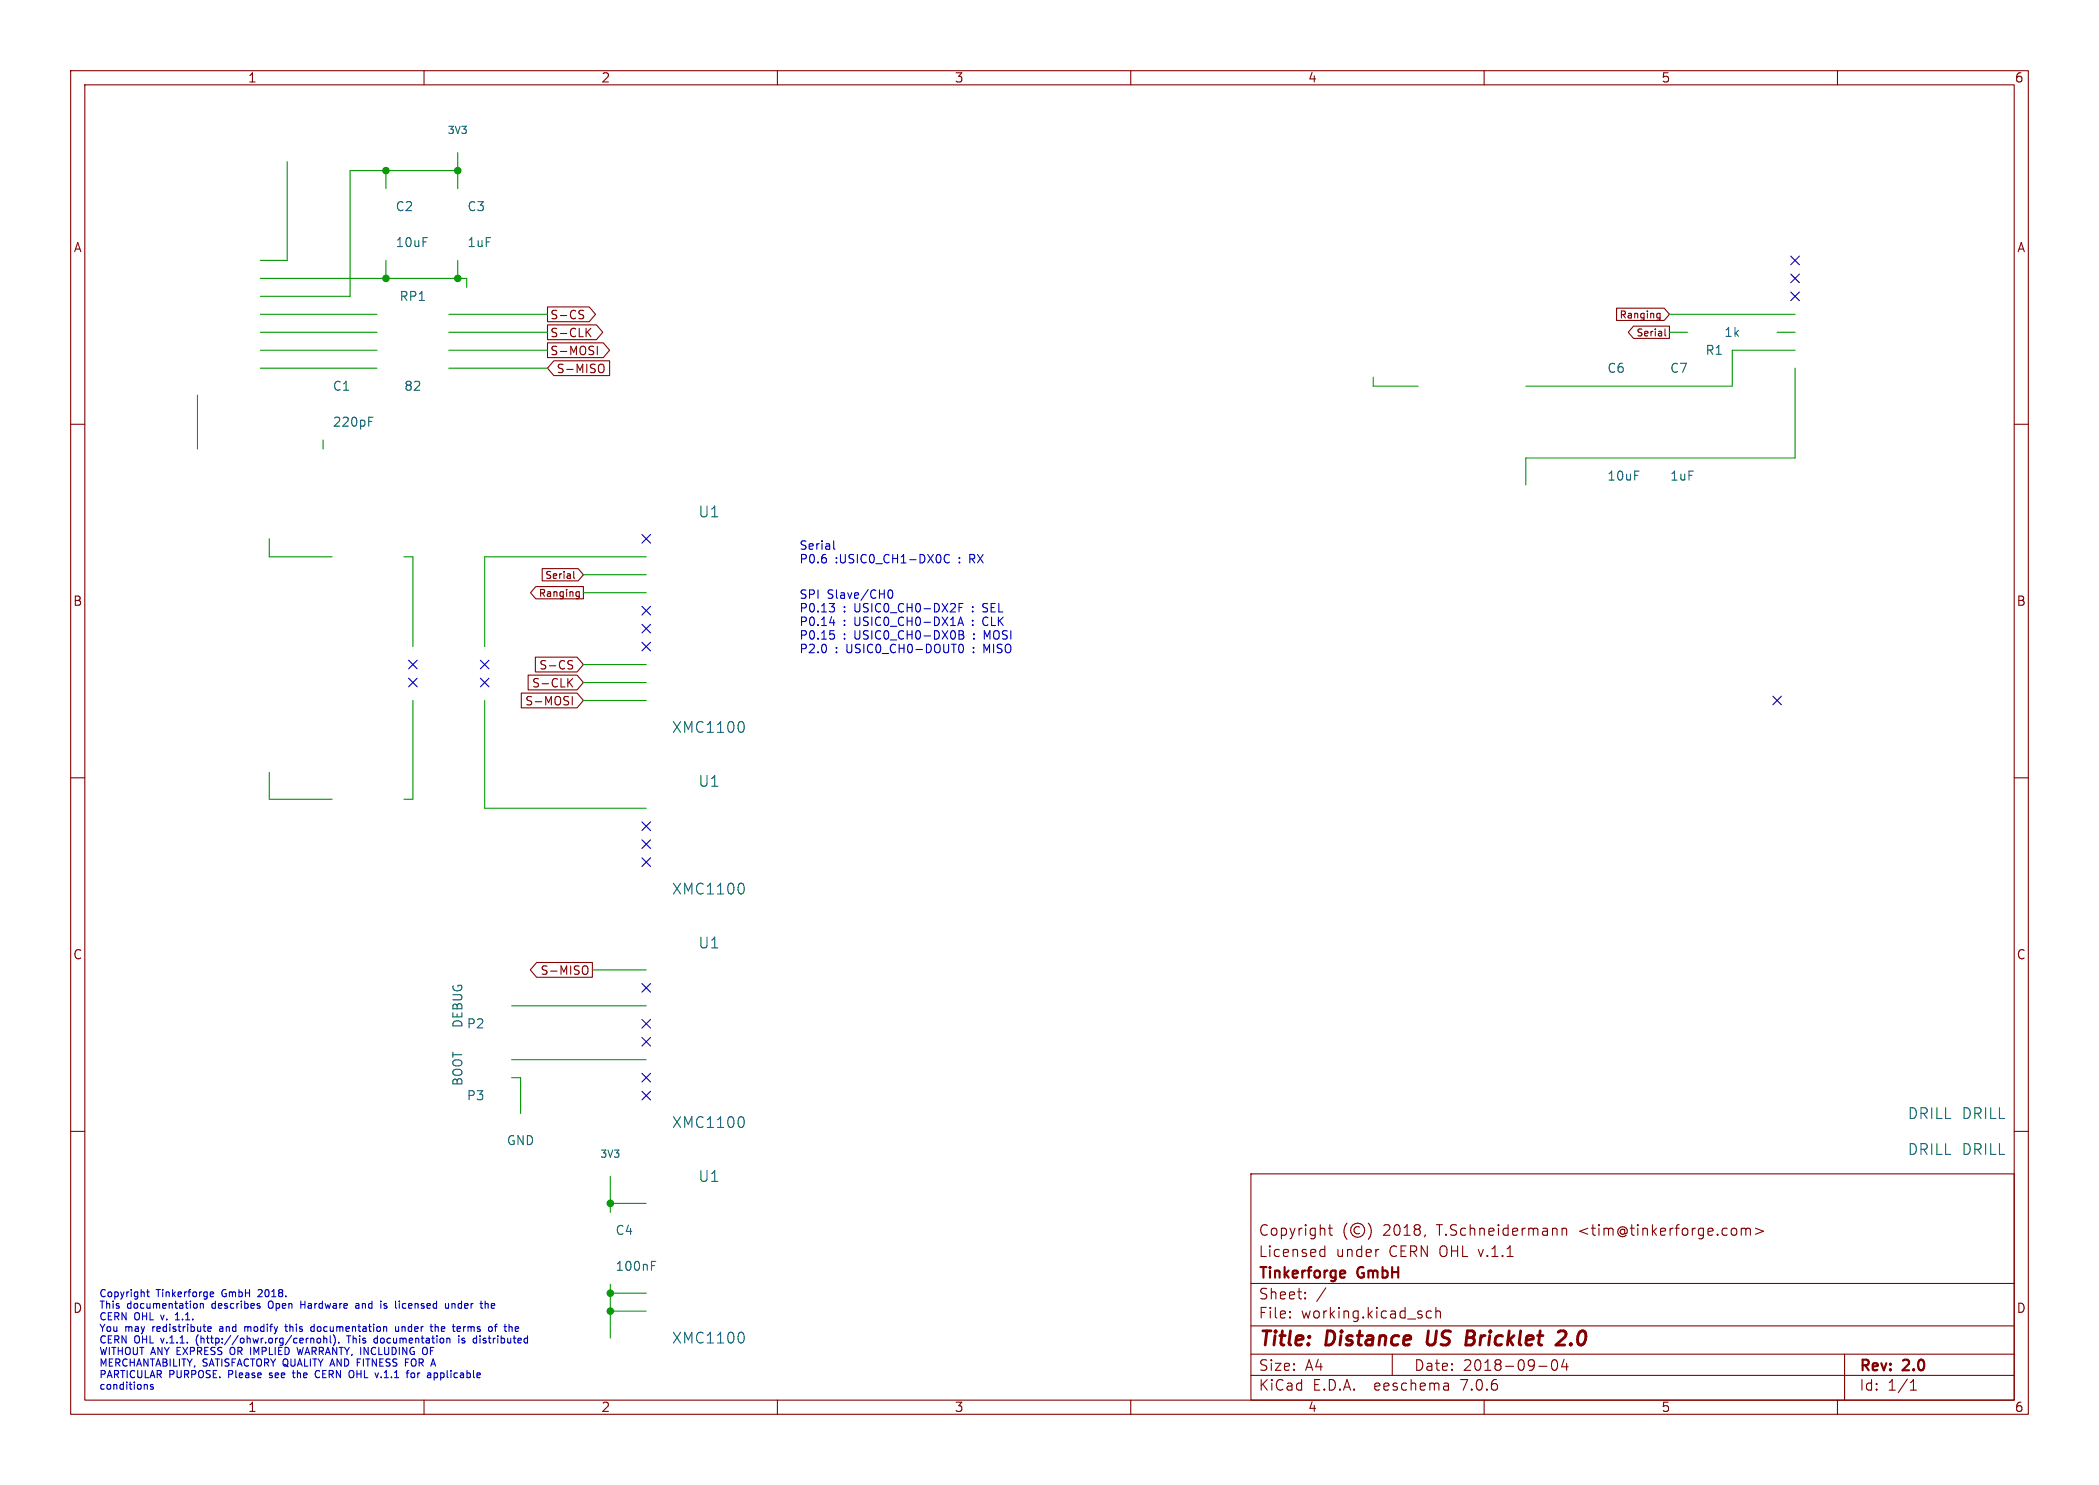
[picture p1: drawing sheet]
<svg xmlns="http://www.w3.org/2000/svg" width="297mm" height="210mm" viewBox="0 0 297 210" stroke-linecap="round" stroke-linejoin="round" font-family="sans-serif">
<g fill="none" stroke="#840000" stroke-width=".15">
<path d="M10 10h277v190h-277zM12 12h273v186h-273zM60 10v2M110 10v2M160 10v2M210 10v2M260 10v2M10 60h2M77.5 48.5h7.9l.9 1-.9 1.1h-7.9zM77.5 43.4h5.9l.9 1.1-.9 1h-5.9zM77.5 45.9h6.9l.9 1.1-.9 1h-6.9zM78.4 51h7.9v2.1h-7.9l-.9-1z"/>
<path d="M82.1 44.5l.4 .1 .1 .3-.2 .2h-.3M82.1 43.9h.5M83.1 46.9l.5 .7M83.6 46.4l-.7 .7M84.5 49v1.2M85 51.5a.4 .4 0 0 1 .5 .4v.4a.4 .4 0 0 1-.5 .4M228.7 43.6h6.8l.7 .9-.7 .8h-6.8zM231.1 46.1h5.1v1.8h-5.1l-.7-.9zM234.5 44.9h.4M234.5 44.4h.4M234.9 44.3v.8l-.1 .2h-.2M235.6 46.5v.9l.1 .1"/>
<path d="M285 60h2M73.8 98h7.9l.8 1.1-.8 1h-7.9zM74.7 95.5h7l.8 1-.8 1.1h-7zM75.8 92.9h5.9l.8 1.1-.8 1h-5.9zM75.8 83h6.7v1.7h-6.7l-.7-.9zM76.7 80.4h5.1l.7 .9-.7 .8h-5.1zM80.5 96.5l.5 .6M80.6 94l.3 .1 .1 .3-.2 .2h-.3M80.6 93.4l.4 .1M81 98.5v1.2M81 96l-.7 .6M81.2 80.8v.9l.1 .1"/>
<path d="M81.6 84.3h.4M81.6 83.7h.4M82 83.7v.8l-.1 .1-.3 .1M10 110h2M285 110h2M75.9 136.1h7.9v2.1h-7.9l-.9-1zM82.7 136.6a.4 .4 0 0 1 .5 .4v.4a.4 .4 0 0 1-.5 .4M10 160h2M285 160h2M177 166h108v32h-108zM186.9 177.6l.1 .1 .5-.1M186.9 176.8l.1-.1 .5 .1"/>
<path d="M187.5 176.2v1.5M188 173.7h.5M188.2 173.2v1.3v.1l.3 .1M190.6 173a1.72 1.72 0 0 0 0 2.3M192.4 173.6a.52 .52 0 0 0-.8 .4 .52 .52 0 0 0 .8 .4M193.6 173a1.72 1.72 0 0 1 0 2.3M195 176.7h.1M201.7 174.6l-.2 .3M221 173.8a.37 .37 0 0 1 .7 .1v.8M221 173.7v1M246.4 173.8a.37 .37 0 0 1 .6 .1M246.4 173.7v1"/>
<path d="M247 173.9l.2-.2 .4 .1 .1 .9M247 173.9v.8M248.4 173.7l1.1 .4-1.1 .5M60 198v2M110 198v2M160 198v2M177 194.5h108M177 191.5h108M177 187.5h108M177 181.5h108M182.5 186.3h.1l-.1 .1M182.5 186.3v.1"/>
<path d="M182.5 185.5v.1M182.5 185.5h.1l-.1 .1M184.7 183.6v.1M184.7 183.6h-.1l.1 .1M184.7 182.8v.1M184.7 182.8h-.1l.1 .1M187.6 182.1l-1.3 2M197 191.5v3M202.5 185.5l-.4-.1-.3 .3v.4l.2 .2 .1 .1 .4-.1M203.2 185.5a.37 .37 0 0 1 .6 .1v.8M203.2 184.9v1.5M204.9 195.7l.1 .9"/>
<path d="M205 196.5l-.2 .1M205 196h-.2M210 198v2M217.7 193.2h1.2M219.7 192.4a.36 .36 0 0 1 .3-.1 .36 .36 0 0 1 .3 .3 .77 .77 0 0 1-.4 1.2 .91 .91 0 0 1-.2-1.4zM221.3 192.2l-.3 1.1h.9M221.7 192.8v1M260 198v2M261 191.5v6.5M270.3 196.6h.9M270.3 195.5l.4-.4v1.5"/>
<circle cx="192.1" cy="174" r="1"/>
</g>
<path d="M202.1 188.2l-.2 1.6 .2 .3 .2 .1M207.5 189.2h.7M207.6 188.2h.7M208.2 189.2l.3 .1M208.4 190.1l-.2 .1h-.8M208.4 189.1l-.2 .1M220.5 188.4l.3-.2h.5a.45 .45 0 0 1 .3 .6l-.2 .3-1.2 1.1h1.2" fill="none" stroke="#840000" stroke-width=".4"/>
<path d="M190.1 179.7l.2 .1v.2l-.7 .2M190.3 180.6l-.2 .1" fill="none" stroke="#840000" stroke-width=".3"/>
<g fill="none" stroke="#0000c2" stroke-width=".15">
<path d="M118 76.5v1l.1 .2M134.3 78.5a.48 .48 0 0 0-.6 0 .48 .48 0 0 0-.1 .6 .45 .45 0 0 0 .2 .5 .45 .45 0 0 0 .5-.1M117.4 88.1h.7M117.5 89.2h.5M117.8 85.8l.3 .2v.3l-.3 .2M117.8 89.6l.3 .3v.3l-.3 .2M118 87.7v.8M118.1 85.3l-.4 .5M125.8 83.5l.1-.1a.64 .64 0 0 1 .4 .6 .64 .64 0 0 1-.4 .6l-.1-.1-.2-.3zM135.5 88.5l.4-1.2 .4 1.2M135.6 88.1h.6M135.7 85.9h.4"/>
<path d="M135.7 89.2h.4l.2 .1v.2l-.2 .3a.32 .32 0 0 1 .3 .2 .32 .32 0 0 1-.2 .4h-.5zM135.7 91.3l.2-.2a.64 .64 0 0 1 .4 .6 .64 .64 0 0 1-.4 .6l-.2-.2M135.7 89.8h.4M136.3 85.3h-.6v1.2M137.6 86.4v.1M137.6 85.8v.1M137.6 87.7v.1M137.6 88.3v.2M137.7 92.2v.1M137.7 91.6v.1M137.8 90.3v.1M137.8 89.6v.2"/>
<path d="M139.1 86.5h.1M139.1 85.5v.3M139.1 87.6v.6M139.6 92l-.4-.9v1.2M139.7 90l-.4-.8v1.2M20.7 195.8l.1 .1v.6M20.7 182.7h.4M20.9 182.4v.8l.2 .2M21.7 195.8h-.3l-.1 .1v.2l.4 .1v.2h-.4M24.8 186.7h.6M25 185.8l-.2 .1M27.6 184.3l.2 .1 .1 .1v.4l-.3 .1"/>
<path d="M27.8 189.2v.7M28.3 184.4l.2-.1 .2 .1 .1 .6M28.3 184.3v.7M29.4 187.9h.5l-.1-.2-.2-.1-.2 .2 .1 .4h.3M29.7 182.8l.2-.1h.2l.1 .1v.1l-.5 .1M29.7 183.2l.2 .2 .3-.1M31.1 187.9v.3M32.6 190.7v.7M34.6 187.6v.7M34.9 187.6l-.3 .1M36.6 182.4l-.1 .1M36.7 184.7l.1 .1-.1 .2"/>
<path d="M36.7 184.3l.1 .1M37.1 182.8l-.6 .6h.6M38 184.1v.8M38.1 194.8h.1M38.2 194.2v.2M40.3 187.6h.4M40.4 187.3v.8l.3 .2M41.4 194.2h.3M41.5 193.8v.9l.2 .1M42 190.5l.3 1.1 .2-.8 .2 .8M42.6 184v1M42.6 184.5h.5"/>
<path d="M44 188.1l.2 .2 .3-.1M44 189.2v.7M44 189.3l.1-.1 .3 .1v.6M44.5 187.7l-.3-.1-.2 .2M44.5 187.3v1M44.8 193.9a.5 .5 0 0 0-.2 .6 .5 .5 0 0 0 .6 .3M44.9 189.3l.3-.1 .2 .2v.3l-.2 .2h-.3l-.1-.2zM45.8 189.3l.2-.1 .2 .1v.6M45.8 188.9v1M46.7 188.9v.9l.2 .1M47.2 188.8a1.19 1.19 0 0 1 0 1.5M47.9 189.8v.1"/>
<path d="M49.3 188.9v1M49.9 193.9a.72 .72 0 0 1 0 .9M50.4 184.4h.3l.1 .6M50.5 192.7h.4M50.8 184.6h-.3l-.2 .2 .2 .2h.3M53 189.8l.1 .1h.3M53.4 189.3l-.3-.1-.1 .1M53.4 188.9v1M54.3 185h.4M54.7 184.4l-.2-.1-.2 .2 .1 .1 .3 .1M56 187.6v.6l.3 .1 .1-.1M56.4 187.6v.7"/>
<path d="M56.5 184v.1M56.9 187.6v.7M57 184.4l-.1 .1 .1 .5M57 187.6l-.1 .1M57.4 192.7h.3M58.2 194.2h.3l.2 .1v.3l-.2 .2h-.3l-.1-.2zM60.3 190.6a.72 .72 0 0 1 0 .9M61.4 194.2h.3l.2 .1-.1 .5h-.4M61.6 187.7l.1-.1 .3 .1v.6M61.6 187.3v1M63 184.3l.1 .7h.2l.2-.1M63.5 184.3v.7"/>
<path d="M63.5 189.2l.2 .2v.5M64 184.3v.7M64.3 184.4l-.2-.1-.1 .1M64.9 188.9v.1M64.9 189.2v.7M65 187.6l.2 .3h-.5M65.1 188.2l-.1 .1M65.4 189.9h.3M65.6 187.6v.7M65.6 187.7v.1M65.7 189.3l-.2-.1-.1 .2v.1l.3 .1M67.9 188.9v.1"/>
<path d="M67.9 189.2v.7M68.8 184.3l.3 .2v.5M69.6 184.4v.6M70 187.6h.3M70 184.6l-.5 .1M70.3 187.3l-.2 .1v.9M72.9 188.2h.4M72.9 187.7l.3-.1 .2 .3h-.5"/>
</g>
<g fill="none" stroke="#009600" stroke-width=".15">
<path d="M36.8 39.4h29.2v1.2M40.6 22.9v13.9h-3.8M54.6 24.1v2.6M54.6 36.8v2.6M64.8 24.1h-15.3v17.8h-12.7M64.8 21.6v5.1M64.8 36.8v2.6M27.9 55.9v7.6M36.8 49.5h16.5M36.8 52.1h16.5M36.8 47h16.5M36.8 44.5h16.5"/>
<path d="M63.5 49.5h14M63.5 52.1h14M63.5 47h14M63.5 44.5h14M194.3 53.3v1.3h6.4M236.2 47h2.6M236.2 44.5h17.8M251.5 47h2.5M254 49.5h-8.9v5.1h-29.2M254 52.1v12.7h-38.1v3.8M38.1 76.2v2.5h8.9M45.7 62.2v1.3"/>
<path d="M57.1 78.7h1.3v12.7M91.4 78.7h-22.8v12.7M58.4 99.1v13.9h-1.3M68.6 99.1v15.2h22.8M82.5 81.3h8.9M82.5 83.8h8.9M82.5 99.1h8.9M82.5 96.5h8.9M82.5 94h8.9M38.1 109.2v3.8h8.9M83.8 137.2h7.6M72.4 152.4h1.3v5.1"/>
<path d="M72.4 142.2h19M72.4 149.9h19M86.4 166.4v5.1M86.4 170.2h5M86.4 182.9h5M86.4 181.6v7.6M86.4 185.4h5"/>
</g>
<g fill="none" stroke="#000084" stroke-width=".15">
<path d="M253.4 36.2l1.2 1.2M253.4 38.8l1.2 1.2M254.6 36.2l-1.2 1.2M254.6 38.8l-1.2 1.2M253.4 41.3l1.2 1.2M254.6 41.3l-1.2 1.2M90.8 75.6l1.2 1.2M92 75.6l-1.2 1.2M57.8 93.4l1.2 1.2M57.8 95.9l1.2 1.2M59 93.4l-1.2 1.2M59 95.9l-1.2 1.2"/>
<path d="M68 93.4l1.2 1.2M68 95.9l1.2 1.2M69.2 93.4l-1.2 1.2M69.2 95.9l-1.2 1.2M90.8 85.8l1.2 1.2M90.8 90.8l1.2 1.2M90.8 88.3l1.2 1.2M92 85.8l-1.2 1.2M92 90.8l-1.2 1.2M92 88.3l-1.2 1.2M250.9 98.5l1.2 1.2M252.1 98.5l-1.2 1.2"/>
<path d="M90.8 116.2l1.2 1.2M90.8 118.8l1.2 1.2M92 116.2l-1.2 1.2M92 118.8l-1.2 1.2M90.8 121.3l1.2 1.2M90.8 139.1l1.2 1.2M92 121.3l-1.2 1.2M92 139.1l-1.2 1.2M90.8 144.2l1.2 1.2M90.8 146.7l1.2 1.2M90.8 151.8l1.2 1.2M90.8 154.3l1.2 1.2"/>
<path d="M92 144.2l-1.2 1.2M92 146.7l-1.2 1.2M92 151.8l-1.2 1.2M92 154.3l-1.2 1.2"/>
</g>
<path d="M52.2 59.6h.4M52.2 59h.6M105.1 102.1a1.14 1.14 0 0 1 0 1.4M105.1 125a1.14 1.14 0 0 1 0 1.4M105.1 158a1.14 1.14 0 0 1 0 1.4M92.2 179h.4M92.2 178.4h.6M105.1 188.5a1.14 1.14 0 0 1 0 1.4" fill="none" stroke="#006464" stroke-width=".15"/>
<g fill="#009600" stroke="#009600" stroke-width=".15">
<circle cx="86.4" cy="170.2" r=".46"/>
<circle cx="86.4" cy="182.9" r=".46"/>
<circle cx="86.4" cy="185.4" r=".46"/>
<circle cx="54.6" cy="39.4" r=".46"/>
<circle cx="54.6" cy="24.1" r=".46"/>
<circle cx="64.8" cy="24.1" r=".46"/>
<circle cx="64.8" cy="39.4" r=".46"/>
</g>
<g font-size="2.8" fill="#840000">
<text x="178" y="190.9">Title:</text>
<text x="187.7" y="190.9">Distance</text>
<text x="202.7" y="190.9">US</text>
<text x="209.1" y="190.9">Bricklet</text>
<text x="222.8" y="190.9">2.0</text>
</g>
<g font-size="2.1" fill="#006464">
<text x="98.7" y="73.4">U1</text>
<text x="95" y="103.9">XMC1100</text>
<text x="98.7" y="111.5">U1</text>
<text x="95" y="126.7">XMC1100</text>
<text x="98.7" y="134.3">U1</text>
<text x="95" y="159.7">XMC1100</text>
<text x="269.9" y="158.5">DRILL</text>
<text x="277.5" y="158.5">DRILL</text>
<text x="98.7" y="167.4">U1</text>
<text x="269.9" y="163.6">DRILL</text>
<text x="277.5" y="163.6">DRILL</text>
<text x="95" y="190.2">XMC1100</text>
</g>
<g font-size="2.1" fill="#840000">
<text x="178" y="178">Licensed</text>
<text x="178" y="175">Copyright</text>
<text x="189" y="178">under</text>
<text x="195.7" y="175">2018,</text>
<text x="196.6" y="178">CERN OHL v.1.1</text>
<text x="203.5" y="175">T.Schneidermann</text>
<text x="223.7" y="175">&lt;tim@tinkerforge.com&gt;</text>
<text x="178" y="184">Sheet:</text>
<text x="178" y="181.2">Tinkerforge</text>
<text x="192.2" y="181.2">GmbH</text>
<text x="178" y="186.7">File:</text>
<text x="184.1" y="186.7">working.kicad_sch</text>
<text x="178" y="196.9">KiCad</text>
<text x="178" y="194.1">Size:</text>
<text x="184.7" y="194.1">A4</text>
<text x="185.7" y="196.9">E.D.A.</text>
<text x="194.6" y="196.9">eeschema</text>
<text x="200" y="194.1">Date:</text>
<text x="207" y="196.9">7.0.6</text>
<text x="207" y="194.1">2018-09-04</text>
<text x="263" y="194.3">Rev:</text>
<text x="263" y="196.9">Id:</text>
<text x="267.1" y="196.9">1/1</text>
<text x="269.4" y="194.3">2.0</text>
</g>
<g font-size="1.8" fill="#840000">
<text x="35" y="11.9">1</text>
<text x="85" y="11.9">2</text>
<text x="135" y="11.9">3</text>
<text x="185" y="11.9">4</text>
<text x="235" y="11.9">5</text>
<text x="285" y="11.9">6</text>
<text x="10.3" y="35.9">A</text>
<text x="285.3" y="35.9">A</text>
<text x="10.3" y="85.9">B</text>
<text x="285.3" y="85.9">B</text>
<text x="10.3" y="135.9">C</text>
<text x="285.3" y="135.9">C</text>
<text x="10.3" y="185.9">D</text>
<text x="285.3" y="185.9">D</text>
<text x="35" y="199.9">1</text>
<text x="85" y="199.9">2</text>
<text x="135" y="199.9">3</text>
<text x="185" y="199.9">4</text>
<text x="235" y="199.9">5</text>
<text x="285" y="199.9">6</text>
</g>
<g font-size="1.8" fill="#006464">
<text x="55.9" y="30.1">C2</text>
<text x="55.9" y="35.2">10uF</text>
<text x="66" y="30.1">C3</text>
<text x="66" y="35.2">1uF</text>
<text x="56.4" y="42.8">RP1</text>
<text x="243.9" y="47.9">1k</text>
<text x="227.3" y="52.9">C6</text>
<text x="236.2" y="52.9">C7</text>
<text x="241.2" y="50.4">R1</text>
<text x="47" y="55.5">C1</text>
<text x="57.1" y="55.5">82</text>
<text x="47" y="60.6">220pF</text>
<text x="227.3" y="68.2">10uF</text>
<text x="236.2" y="68.2">1uF</text>
<text x="65.6" y="145.5" transform="rotate(-90 65.6 145.5)">DEBUG</text>
<text x="66" y="145.6">P2</text>
<text x="65.6" y="153.7" transform="rotate(-90 65.6 153.7)">BOOT</text>
<text x="66" y="155.8">P3</text>
<text x="71.6" y="162.2">GND</text>
<text x="87" y="174.9">C4</text>
<text x="87" y="179.9">100nF</text>
</g>
<g font-size="1.7" fill="#840000">
<text x="77.8" y="45.4">S-CS</text>
<text x="77.8" y="47.9">S-CLK</text>
<text x="77.8" y="50.4">S-MOSI</text>
<text x="78.7" y="53">S-MISO</text>
<text x="76.2" y="94.9">S-CS</text>
<text x="74.2" y="100">S-MOSI</text>
<text x="75.2" y="97.4">S-CLK</text>
<text x="76.4" y="138.1">S-MISO</text>
</g>
<g font-size="1.7" fill="#0000c2">
<text x="113" y="77.8">Serial</text>
<text x="113" y="79.8">P0.6</text>
<text x="118.2" y="79.8">:USIC0_CH1-DX0C</text>
<text x="135.8" y="79.8">:</text>
<text x="137.5" y="79.8">RX</text>
<text x="113" y="84.8">SPI</text>
<text x="113" y="86.7">P0.13</text>
<text x="113" y="88.6">P0.14</text>
<text x="117.1" y="84.8">Slave/CH0</text>
<text x="119.3" y="86.7">:</text>
<text x="119.3" y="88.6">:</text>
<text x="121" y="86.7">USIC0_CH0-DX2F</text>
<text x="121" y="88.6">USIC0_CH0-DX1A</text>
<text x="139.6" y="86.7">SEL</text>
<text x="139.6" y="88.6">CLK</text>
<text x="113" y="90.5">P0.15</text>
<text x="113" y="92.5">P2.0</text>
<text x="118.2" y="92.5">:</text>
<text x="119.3" y="90.5">:</text>
<text x="119.9" y="92.5">USIC0_CH0-DOUT0</text>
<text x="121" y="90.5">USIC0_CH0-DX0B</text>
<text x="139.7" y="92.5">MISO</text>
<text x="139.8" y="90.5">MOSI</text>
</g>
<g font-size="1.4" fill="#006464">
<text x="63.2" y="19.2">3V3</text>
<text x="84.8" y="163.9">3V3</text>
</g>
<g font-size="1.4" fill="#840000">
<text x="229" y="45.2">Ranging</text>
<text x="231.4" y="47.8">Serial</text>
<text x="77" y="82.1">Serial</text>
<text x="76.1" y="84.6">Ranging</text>
</g>
<g font-size="1.4" fill="#0000c2">
<text x="14" y="183.5">Copyright</text>
<text x="14" y="185.1">This</text>
<text x="18" y="185.1">documentation</text>
<text x="22.2" y="183.5">Tinkerforge</text>
<text x="30.2" y="185.1">describes</text>
<text x="31.6" y="183.5">GmbH</text>
<text x="37" y="183.5">2018.</text>
<text x="38.4" y="185.1">Open</text>
<text x="43.2" y="185.1">Hardware</text>
<text x="51.3" y="185.1">and</text>
<text x="55.1" y="185.1">is</text>
<text x="57.4" y="185.1">licensed</text>
<text x="64.7" y="185.1">under</text>
<text x="70" y="185.1">the</text>
<text x="14" y="186.8">CERN</text>
<text x="14" y="188.4">You</text>
<text x="14" y="190.1">CERN</text>
<text x="14" y="191.7">WITHOUT ANY EXPRESS</text>
<text x="17.7" y="188.4">may</text>
<text x="19" y="186.8">OHL</text>
<text x="19" y="190.1">OHL</text>
<text x="21.8" y="188.4">redistribute</text>
<text x="23" y="186.8">v.</text>
<text x="23" y="190.1">v.1.1.</text>
<text x="25.3" y="186.8">1.1.</text>
<text x="28.2" y="190.1">(http://ohwr.org/cernohl).</text>
<text x="31.5" y="188.4">and</text>
<text x="33" y="191.7">OR IMPLIED</text>
<text x="35.3" y="188.4">modify</text>
<text x="41.4" y="188.4">this</text>
<text x="43.1" y="191.7">WARRANTY, INCLUDING</text>
<text x="45.2" y="188.4">documentation</text>
<text x="49.9" y="190.1">This</text>
<text x="53.9" y="190.1">documentation</text>
<text x="57.4" y="188.4">under</text>
<text x="61.3" y="191.7">OF</text>
<text x="62.7" y="188.4">the</text>
<text x="66.1" y="188.4">terms</text>
<text x="66.1" y="190.1">is</text>
<text x="68.4" y="190.1">distributed</text>
<text x="71.4" y="188.4">of</text>
<text x="14" y="193.3">MERCHANTABILITY,</text>
<text x="14" y="195">PARTICULAR</text>
<text x="14" y="196.6">conditions</text>
<text x="23.9" y="195">PURPOSE.</text>
<text x="28.7" y="193.3">SATISFACTORY QUALITY AND</text>
<text x="32.5" y="195">Please</text>
<text x="38.6" y="195">see</text>
<text x="42.2" y="195">the</text>
<text x="45.6" y="195">CERN</text>
<text x="50.6" y="195">OHL</text>
<text x="51.2" y="193.3">FITNESS</text>
<text x="54.6" y="195">v.1.1</text>
<text x="58.3" y="193.3">FOR</text>
<text x="59.3" y="195">for</text>
<text x="62.5" y="195">applicable</text>
</g>
</svg>
